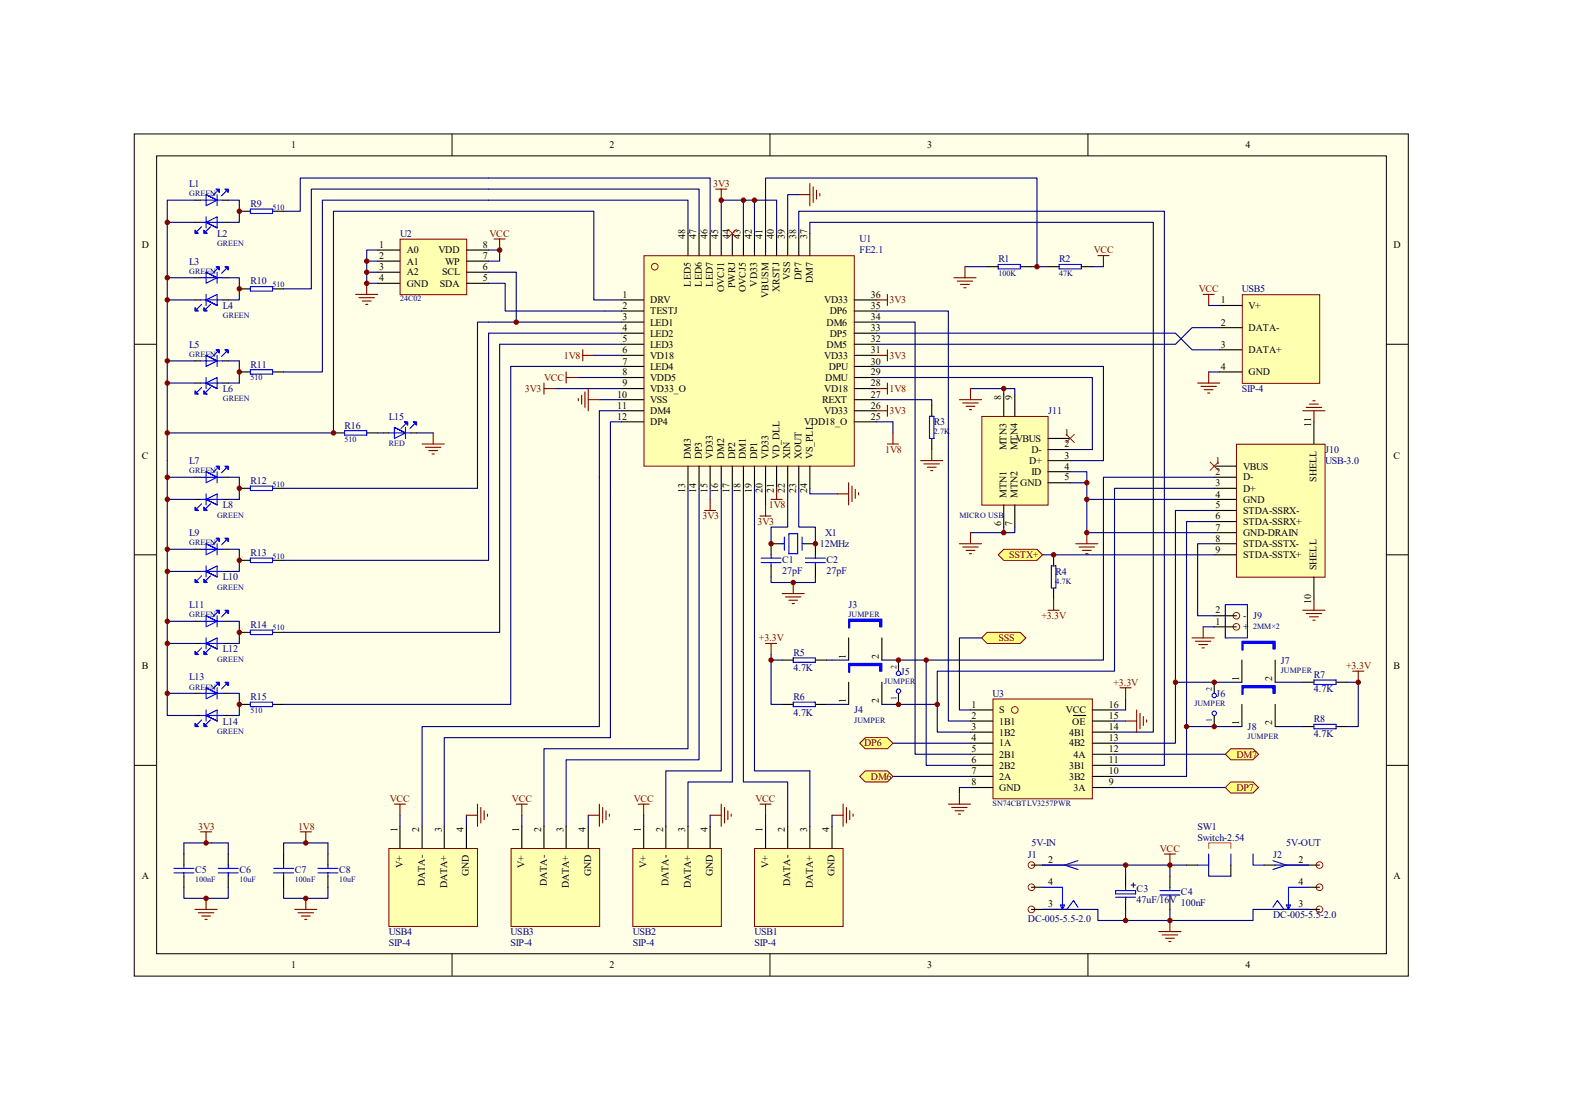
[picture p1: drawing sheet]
<svg xmlns="http://www.w3.org/2000/svg" width="297mm" height="210mm" viewBox="0 0 297 210" stroke-linecap="round" stroke-linejoin="round" font-family="sans-serif">
<path d="M25.4 25.3h241v159.3h-241z" fill="#ffffe8"/>
<g fill="none" stroke="#000" stroke-width=".19">
<path d="M25.4 25.3h241v159.3h-241zM29.6 29.5h232.7v150.9h-232.7zM85.5 25.3v4.2M145.7 25.3v4.2M205.8 25.3v4.2M25.4 65.1h4.2M262.2 65.1h4.2M25.4 104.9h4.2M262.2 104.9h4.2M25.4 144.7h4.2M262.2 144.7h4.2M85.5 180.4v4.1"/>
<path d="M145.7 180.4v4.1M205.8 180.4v4.1"/>
</g>
<path d="M121.9 48.4h39.7v39.8h-39.7z" fill="#ffffb0"/>
<path d="M121.8 48.4h39.8v39.8h-39.8z" fill="none" stroke="#800000" stroke-width=".19"/>
<g fill="none" stroke="#000" stroke-width=".21">
<path d="M117.6 56.7h4.2M117.6 58.8h4.2M130.2 44.1v4.2M132.3 44.1v4.2M134.4 44.1v4.2M136.5 44.1v4.2M138.6 44.1v4.2M140.6 44.1v4.2M142.7 44.1v4.2M144.8 44.1v4.2M146.9 44.1v4.2M149 44.1v4.2"/>
<path d="M151.1 44.1v4.2M153.2 44.1v4.2M161.6 56.7h4.2M161.6 58.8h4.2M117.6 60.9h4.2M117.6 63h4.2M117.6 65.1h4.2M117.6 67.2h4.2M117.6 69.3h4.2M117.6 71.4h4.2M117.6 73.5h4.2M117.6 75.6h4.2"/>
<path d="M117.6 77.7h4.2M117.6 79.8h4.2M161.6 60.9h4.2M161.6 63h4.2M161.6 65.1h4.2M161.6 67.2h4.2M161.6 69.3h4.2M161.6 71.4h4.2M161.6 73.5h4.2M161.6 75.6h4.2M161.6 77.7h4.2M161.6 79.8h4.2"/>
<path d="M130.2 88.2v4.1M132.3 88.2v4.1M134.4 88.2v4.1M136.5 88.2v4.1M138.6 88.2v4.1M140.6 88.2v4.1M142.7 88.2v4.1M144.8 88.2v4.1M146.9 88.2v4.1M149 88.2v4.1M151.1 88.2v4.1M153.2 88.2v4.1"/>
</g>
<circle cx="123.9" cy="50.4" r=".63" fill="none" stroke="#f00" stroke-width=".19"/>
<path d="M235.1 55.8h14.6v16.7h-14.6z" fill="#ffffb0"/>
<path d="M235 55.7h14.7v16.8h-14.7z" fill="none" stroke="#800000" stroke-width=".19"/>
<path d="M230.8 57.8h4.2M230.8 62h4.2M230.8 66.1h4.2M230.8 70.3h4.2" fill="none" stroke="#000" stroke-width=".21"/>
<path d="M73.7 160.5h16.6v14.7h-16.6z" fill="#ffffb0"/>
<path d="M73.6 160.5h16.7v14.7h-16.7z" fill="none" stroke="#800000" stroke-width=".19"/>
<path d="M75.7 156.3v4.1M79.9 156.3v4.1M84.1 156.3v4.1M88.2 156.3v4.1" fill="none" stroke="#000" stroke-width=".21"/>
<path d="M96.8 160.5h16.7v14.7h-16.7z" fill="#ffffb0"/>
<path d="M96.7 160.5h16.8v14.7h-16.8z" fill="none" stroke="#800000" stroke-width=".19"/>
<path d="M98.7 156.3v4.1M102.9 156.3v4.1M107.1 156.3v4.1M111.3 156.3v4.1" fill="none" stroke="#000" stroke-width=".21"/>
<path d="M119.8 160.5h16.7v14.7h-16.7z" fill="#ffffb0"/>
<path d="M119.7 160.5h16.8v14.7h-16.8z" fill="none" stroke="#800000" stroke-width=".19"/>
<path d="M121.8 156.3v4.1M126 156.3v4.1M130.2 156.3v4.1M134.4 156.3v4.1" fill="none" stroke="#000" stroke-width=".21"/>
<path d="M234 84.1h16.7v25h-16.7z" fill="#ffffb0"/>
<path d="M233.9 84h16.8v25.1h-16.8z" fill="none" stroke="#800000" stroke-width=".19"/>
<path d="M248.6 79.8v4.2M229.7 98.6h4.2M229.7 96.5h4.2M229.7 94.4h4.2M229.7 92.3h4.2M229.7 90.2h4.2M229.7 88.2h4.2M229.7 104.9h4.2M229.7 102.8h4.2M229.7 100.7h4.2M248.6 109.1v4.2" fill="none" stroke="#000" stroke-width=".21"/>
<path d="M142.8 160.5h16.7v14.7h-16.7z" fill="#ffffb0"/>
<path d="M142.7 160.5h16.8v14.7h-16.8z" fill="none" stroke="#800000" stroke-width=".19"/>
<g fill="none" stroke="#000" stroke-width=".21">
<path d="M148 133.2h2.1M148 124.8h2.1M154.3 133.2h2.1M154.3 124.8h2.1M246.5 129h2.1M246.5 137.4h2.1M252.8 129h2.1M252.8 137.4h2.1M144.8 156.3v4.1M149 156.3v4.1M153.2 156.3v4.1M157.4 156.3v4.1"/>
<path d="M195.1 163.6h2.1M195.1 167.8h2.1M195.1 172h2.1"/>
</g>
<path d="M165.8 63h56.6l3.1 3.1h5.3M230.8 62h-5.3l-3.1 3.1h-56.6M138.6 92.3v55.6M142.7 92.3v53.5h10.5M229.7 94.4h-24.1v6.3h24.1" fill="none" stroke="#000080" stroke-width=".21"/>
<path d="M150.1 132.8h4.2v.8h-4.2zM150.1 124.4h4.2v.8h-4.2zM248.6 128.6h4.2v.8h-4.2zM248.6 137h4.2v.8h-4.2zM197.2 167.8h3.8v4.2l-.4-.9h.8l-.4 .9M197.2 163.6h4.2M201.4 163.6l2.5 .8M203.9 171.6l-.8-1.3-1.2 1.7h-4.7M203.9 162.8l-2.5 .8" fill="none" stroke="#00f" stroke-width=".21"/>
<g fill="none" stroke="#f00" stroke-width=".19">
<circle cx="195.1" cy="163.6" r=".63"/>
<circle cx="195.1" cy="172" r=".63"/>
<circle cx="195.1" cy="167.8" r=".63"/>
</g>
<g fill="#ffffe8" stroke="#f00" stroke-width=".19">
<circle cx="249.6" cy="163.6" r=".63"/>
<circle cx="249.6" cy="167.8" r=".63"/>
<circle cx="249.6" cy="172" r=".63"/>
</g>
<g fill="none" stroke="#000" stroke-width=".21">
<path d="M145.9 107v2.1M148 102.8h-2.1v2.1M152.2 102.8h2.1v2.1M154.3 107v2.1M213 165.7v2.1M213 169.9v2.1M221.3 165.7v2.1M221.3 169.9v2.1M224.5 163.6h2.1M232.9 163.6v2.1M239.2 163.6h2.1M247.5 163.6h2.1"/>
<path d="M247.5 167.8h2.1M247.5 172h2.1"/>
</g>
<g fill="none" stroke="#00f" stroke-width=".21">
<path d="M144 105.5h3.8M144 106.4h3.8M145.9 104.9v.6M145.9 106.4v.6M148 102.8h.4M148.4 101.6v2.5M149.2 100.9h1.7v3.8h-1.7zM151.8 101.6v2.5M151.8 102.8h.4M152.4 105.5h3.8M152.4 106.4h3.8M154.3 104.9v.6"/>
<path d="M154.3 106.4v.6M211.1 168.4h3.7v.6h-3.7zM211.1 169.7h3.7M213 167.8v.6M213 169.7v.6M214 167.4h.8M214.4 166.9v.9M219.5 169.2h3.7M219.5 168.4h3.7M221.3 167.8v.6M221.3 169.2v.7M228.7 161.5v2.1h-2.1"/>
<path d="M232.9 161.5v2.1M237.1 161.5v2.1h2.1M240.8 171.6l.9-1.3 1.2 1.7h4.6M240.8 162.8l2.6 .8M243.4 163.6h4.1M243.4 163.6l-2.6 .8M247.5 167.8h-3.7v4.2l.4-.9h-.8l.4 .9"/>
</g>
<path d="M228.7 160.4v-1h4.2v1" fill="none" stroke="#fd8300" stroke-width=".21"/>
<g fill="none" stroke="#000080" stroke-width=".21">
<path d="M151.1 36.8h-2.1v7.3M142.7 42v2.1M228.7 57.8h2.1M105 73.5h12.6M109.2 71.4h8.4M113.4 75.6h4.2M165.8 79.8h3.1v2.1M228.7 70.3h2.1M134.4 92.3v2.1M149 92.3v7.4h-3.1v3.1M151.1 92.3v7.4h3.2v3.1M153.2 92.3v1.1h5.3"/>
<path d="M145.9 109.1v1.1h8.4v-1.1M75.7 154.2v2.1M88.2 154.2v2.1M98.7 154.2v2.1M111.3 154.2v2.1M121.8 154.2v2.1M134.4 154.2v2.1M144.8 154.2v2.1M157.4 154.2v2.1M197.2 172h10.5M197.2 163.6h27.3"/>
</g>
<g fill="none" stroke="#800000" stroke-width=".21">
<path d="M135.4 35.8h2.1M136.5 35.8v2.1M151.1 36.8h2.1M153.2 34.7v4.2M153.8 35.3v3M154.5 36v1.6M155.1 36.6v.4M165.8 56.7h2.1M167.9 55.7v2.1M207.7 48.3h2.1M208.8 48.3v2.1M227.6 55.7h2.1"/>
<path d="M228.7 55.7v2.1M102.9 72.4v2.1M102.9 73.5h2.1M109.4 75.4v.4M110 74.7v1.7M110.3 66.1v2.1M110.3 67.2h2M110.7 74.1v2.9M111.3 73.5v4.2M111.3 75.6h2.1M165.8 67.2h2.1M165.8 73.5h2.1"/>
<path d="M165.8 77.7h2.1M167.9 66.1v2.1M167.9 72.4v2.1M167.9 76.6v2.1M226.6 72.4h4.2M227.2 73.1h2.9M227.8 73.7h1.7M228.5 74.3h.4M228.7 70.3v2.1M246.5 77.7h4.2M247.1 77h3M247.8 76.4h1.6"/>
<path d="M248.4 75.8h.4M248.6 77.7v2.1M133.3 96.5h2.1M134.4 94.4v2.1M143.8 97.6h2.1M144.8 95.5v2.1M158.5 93.4h2.1M160.6 91.3v4.2M161.2 91.9v3M161.8 92.5v1.7M162.4 93.2v.4M167.9 84h2.1"/>
<path d="M168.9 81.9v2.1M148 112.3h4.2M148.6 112.9h2.9M149.2 113.5h1.7M149.9 114.1h.4M150.1 110.2v2.1M203.5 102.8h4.2M204.2 103.4h2.9M204.8 104.1h1.7M205.4 104.7h.4M205.6 100.7v2.1M246.5 115.4h4.2"/>
<path d="M247.1 116h3M247.8 116.6h1.6M248.4 117.3h.4M248.6 113.3v2.1M74.6 152.1h2.1M75.7 152.1v2.1M88.2 154.2h2.1M90.3 152.1v4.2M91 152.7v2.9M91.6 153.3v1.7M92.2 153.9v.5M97.7 152.1h2.1"/>
<path d="M98.7 152.1v2.1M111.3 154.2h2.1M113.4 152.1v4.2M114 152.7v2.9M114.7 153.3v1.7M115.3 153.9v.5M120.7 152.1h2.1M121.8 152.1v2.1M134.4 154.2h2.1M136.5 152.1v4.2M137.1 152.7v2.9M137.7 153.3v1.7"/>
<path d="M138.3 153.9v.5M143.8 152.1h2.1M144.8 152.1v2.1M157.4 154.2h2.1M159.5 152.1v4.2M160.1 152.7v2.9M160.8 153.3v1.7M161.4 153.9v.5M219.2 176.2h4.2M219.9 176.8h2.9M220.3 161.5h2.1M220.5 177.4h1.7"/>
<path d="M221.1 178h.5M221.3 161.5v2.1M221.3 174.1v2.1"/>
</g>
<path d="M188 132.3h18.7v18.8h-18.7z" fill="#ffffb0"/>
<path d="M187.9 132.2h18.8v18.9h-18.8z" fill="none" stroke="#800000" stroke-width=".19"/>
<g fill="none" stroke="#000" stroke-width=".21">
<path d="M183.6 134.3h4.2M183.6 136.3h4.2M183.6 138.4h4.2M203.1 135.3h2.3M206.7 134.3h4.2M206.7 136.3h4.2M206.7 138.4h4.2M183.6 140.5h4.2M183.6 142.6h4.2M183.6 144.7h4.2M183.6 146.8h4.2M183.6 148.9h4.2"/>
<path d="M206.7 140.5h4.2M206.7 142.6h4.2M206.7 144.7h4.2M206.7 146.8h4.2M206.7 148.9h4.2"/>
</g>
<circle cx="192" cy="134.3" r=".63" fill="none" stroke="#f00" stroke-width=".19"/>
<path d="M165.8 58.8h13.6v77.5h4.2M165.8 60.9h7.3v81.7h10.5M229.7 98.6h-5.2v48.2h-13.6M229.7 96.5h-7.3v44h-11.5M229.7 92.3h-18.8v34.6h-33.6v11.5h6.3M229.7 90.2h-20.9v34.6h-33.6v19.9h8.4M168.9 140.5h14.7" fill="none" stroke="#000080" stroke-width=".21"/>
<path d="M162.7 140.5l1-1h4.2l1 1-1 1.1h-4.2z" fill-rule="evenodd" fill="#ffff80" stroke="#800000" stroke-width=".19"/>
<path d="M168.9 146.8h14.7" fill="none" stroke="#000080" stroke-width=".21"/>
<path d="M162.7 146.8l1-1h4.2l1 1-1 1.1h-4.2z" fill-rule="evenodd" fill="#ffff80" stroke="#800000" stroke-width=".19"/>
<path d="M179.4 152.1h4.2M180.1 152.7h2.9M180.7 153.3h1.7M181.3 153.9h.4M181.5 150v2.1" fill="none" stroke="#800000" stroke-width=".21"/>
<path d="M183.6 148.9h-2.1v1.1M210.9 148.9h20.9M210.9 142.6h20.9" fill="none" stroke="#000080" stroke-width=".21"/>
<g fill="#ffff80" stroke="#800000" stroke-width=".19">
<path d="M232.9 141.6h4.2l1 1-1 1.1h-4.2l-1.1-1.1z" fill-rule="evenodd"/>
<path d="M232.9 147.9h4.2l1 1-1 1.1h-4.2l-1.1-1.1z" fill-rule="evenodd"/>
</g>
<path d="M151.1 44.1v-4.1h69.2v104.7h-9.4M153.2 44.1v-2.1h65v96.4h-7.3M210.9 136.3h2.1M213 132.2v2.1h-2.1M222.4 129h12.6" fill="none" stroke="#000080" stroke-width=".21"/>
<path d="M144.8 121.7h2.1M145.9 121.7v2.1M211.9 130.1h2.1M213 130.1v2.1M213 136.3h2.1M215.1 134.3v4.1M215.7 134.9v2.9M216.3 135.5v1.7M216.9 136.1v.5M255.9 126.9h2.1M257 126.9v2.1" fill="none" stroke="#800000" stroke-width=".21"/>
<path d="M231.8 114.3h4.2v6.3h-4.2z" fill="none" stroke="#00f" stroke-width=".21"/>
<g fill="#ffffe8" stroke="#f00" stroke-width=".19">
<circle cx="233.9" cy="118.5" r=".63"/>
<circle cx="233.9" cy="116.4" r=".63"/>
</g>
<g fill="none" stroke="#000" stroke-width=".21">
<path d="M36.9 37.9h1M42.1 37.9h1.1M36.9 42h1M36.9 52.5h1M36.9 56.7h1M42.1 42h1.1M42.1 52.5h1.1M42.1 56.7h1.1M36.9 68.2h1M36.9 72.4h1M42.1 68.2h1.1M42.1 72.4h1.1"/>
<path d="M36.9 103.9h1M36.9 108.1h1M36.9 117.5h1M42.1 103.9h1.1M42.1 108.1h1.1M42.1 117.5h1.1M199.3 104.9v2.1M199.3 111.2v2.1M229.7 118.5h4.2M229.7 116.4h4.2M36.9 121.7h1M36.9 131.1h1"/>
<path d="M36.9 135.3h1M42.1 121.7h1.1M42.1 131.1h1.1M42.1 135.3h1.1M34.8 161.5v2.1M34.8 165.7v2.1M53.7 161.5v2.1M53.7 165.7v2.1"/>
</g>
<g fill="none" stroke="#000080" stroke-width=".21">
<path d="M36.9 37.9h-5.3v49.2M92.4 35.8h39.9v8.3M31.6 42h5.3M31.6 52.5h5.3M31.6 56.7h5.3M117.6 56.7h-5.3v-16.7h-49.2v41.9M31.6 68.2h5.3M31.6 72.4h5.3M92.4 63h25.2M31.6 103.9h5.3M31.6 108.1h5.3M31.6 117.5h5.3"/>
<path d="M43.2 103.9h2.1v4.2h-2.1M43.2 117.5h2.1v4.2h-2.1M227.6 118.5h2.1M229.7 102.8h-3.1v13.6h3.1M31.6 121.7h5.3M33.7 131.1h3.2M43.2 131.1h2.1v4.2h-2.1M62 159.4h-8.3v2.1M34.8 161.5v-2.1h8.4v2.1"/>
</g>
<g fill="none" stroke="#800000" stroke-width=".21">
<path d="M227.6 118.5v2.1M225.5 120.6h4.2M226.2 121.3h2.9M226.8 121.9h1.7M227.4 122.5h.4M37.9 157.3h2.1M39 157.3v2.1M56.8 157.3h2.1M57.9 157.3v2.1M36.9 172h4.2M37.5 172.6h3M38.1 173.2h1.7"/>
<path d="M38.8 173.9h.4M39 169.9v2.1M55.8 172h4.1M56.4 172.6h2.9M57 173.2h1.7M57.6 173.9h.5M57.9 169.9v2.1"/>
</g>
<g fill="none" stroke="#00f" stroke-width=".21">
<path d="M37.9 37.9h4.2M39 36.8l2.1 1.1-2.1 1v-2.1l2.1 1.1M41.1 36.2l-.9 .8M41.1 36.8v2.1M42.8 36.2l-.9 .8M37.9 42h4.2M37.9 52.5h4.2M37.9 56.7h4.2M38.1 42.9l-.8 .8M38.1 57.6l-.8 .8M39 42l2.1 1.1v-2.1l-2.1 1 2.1 1.1M39 51.5l2.1 1-2.1 1.1v-2.1l2.1 1"/>
<path d="M39 56.7l2.1 1.1v-2.1l-2.1 1 2.1 1.1M39 41v2.1M39 55.7v2.1M39.8 42.9l-.8 .8M39.8 57.6l-.8 .8M41.1 51.5v2.1M41.1 50.9l-.9 .8M42.8 50.9l-.9 .8M37.9 68.2h4.2M37.9 72.4h4.2M38.1 73.3l-.8 .8M39 67.2l2.1 1-2.1 1.1v-2.1l2.1 1"/>
<path d="M39 72.4l2.1 1.1v-2.1l-2.1 1 2.1 1.1M39 71.4v2.1M39.8 73.3l-.8 .8M41.1 67.2v2.1M41.1 66.6l-.9 .8M42.8 66.6l-.9 .8M37.9 103.9h4.2M37.9 108.1h4.2M37.9 117.5h4.2M38.1 108.9l-.8 .8M39 102.8l2.1 1.1-2.1 1v-2.1l2.1 1.1M39 108.1l2.1 1v-2.1l-2.1 1.1 2.1 1"/>
<path d="M39 116.4l2.1 1.1-2.1 1v-2.1l2.1 1.1M39 107v2.1M39.8 108.9l-.8 .8M41.1 102.8v2.1M41.1 116.4v2.1M41.1 102.2l-.9 .8M41.1 115.8l-.9 .8M42.8 102.2l-.9 .8M42.8 115.8l-.9 .8M198.9 107h.9v4.2h-.9zM37.9 121.7h4.2M37.9 131.1h4.2"/>
<path d="M37.9 135.3h4.2M38.1 122.5l-.8 .9M38.1 136.1l-.8 .9M39 121.7l2.1 1v-2.1l-2.1 1.1 2.1 1M39 130.1l2.1 1-2.1 1.1v-2.1l2.1 1M39 135.3l2.1 1v-2l-2.1 1 2.1 1M39 120.6v2.1M39 134.3v2M39.8 122.5l-.8 .9M39.8 136.1l-.8 .9M41.1 130.1v2.1M41.1 129.4l-.9 .9"/>
<path d="M42.8 129.4l-.9 .9M32.9 165.1h3.8M32.9 164.2h3.8M34.8 163.6v.6M34.8 165.1v.6M51.8 165.1h3.7M51.8 164.2h3.7M53.7 163.6v.6M53.7 165.1v.6"/>
</g>
<g fill="#00f" stroke="#00f" stroke-width=".21">
<path d="M42.6 35.8h.6v.6z"/>
<path d="M40.9 35.8h.6v.6z"/>
<path d="M36.9 43.5l.6 .6h-.6z"/>
<path d="M38.6 43.5l.6 .6h-.6z"/>
<path d="M42.6 50.4h.6v.7z"/>
<path d="M40.9 50.4h.6v.7z"/>
<path d="M36.9 58.2l.6 .6h-.6z"/>
<path d="M38.6 58.2l.6 .6h-.6z"/>
<path d="M42.6 66.1h.6v.7z"/>
<path d="M40.9 66.1h.6v.7z"/>
<path d="M36.9 73.9l.6 .6h-.6z"/>
<path d="M38.6 73.9l.6 .6h-.6z"/>
<path d="M42.6 101.8h.6v.6z"/>
<path d="M40.9 101.8h.6v.6z"/>
<path d="M36.9 109.5l.6 .7h-.6z"/>
<path d="M38.6 109.5l.6 .7h-.6z"/>
<path d="M42.6 115.4h.6v.6z"/>
<path d="M40.9 115.4h.6v.6z"/>
<path d="M36.9 123.1l.6 .7h-.6z"/>
<path d="M38.6 123.1l.6 .7h-.6z"/>
<path d="M42.6 129h.6v.6z"/>
<path d="M40.9 129h.6v.6z"/>
<path d="M36.9 136.8l.6 .6h-.6z"/>
<path d="M38.6 136.8l.6 .6h-.6z"/>
</g>
<path d="M75.8 45.3h12.5v10.4h-12.5z" fill="#ffffb0"/>
<path d="M75.7 45.2h12.6v10.5h-12.6z" fill="none" stroke="#800000" stroke-width=".19"/>
<g fill="none" stroke="#000" stroke-width=".21">
<path d="M45.3 40h2.1M51.6 40h2.1M45.3 54.6h2.1M51.6 54.6h2.1M71.5 47.3h4.2M71.5 49.4h4.2M71.5 51.5h4.2M71.5 53.6h4.2M88.2 47.3h4.2M88.2 49.4h4.2M88.2 51.5h4.2M88.2 53.6h4.2"/>
<path d="M186.8 50.4h2.1M193 50.4h2.1M198.3 50.4h2.1M204.6 50.4h2.1M45.3 70.3h2.1M51.6 70.3h2.1M36.9 90.2h1M36.9 94.4h1M42.1 90.2h1.1M42.1 94.4h1.1M45.3 92.3h2.1M51.6 92.3h2.1"/>
<path d="M63.1 81.9h2.1M69.4 81.9h2.1M72.5 81.9h1.1M77.8 81.9h1M45.3 106h2.1M45.3 119.6h2.1M51.6 106h2.1M51.6 119.6h2.1M45.3 133.2h2.1M51.6 133.2h2.1M170 124.8v2.1M170 131.1v2.1"/>
<path d="M43.2 161.5v2.1M43.2 165.7v2.1M62 161.5v2.1M62 165.7v2.1"/>
</g>
<g fill="none" stroke="#000080" stroke-width=".21">
<path d="M43.2 37.9h2.1v4.1h-2.1M53.7 40h3.1v-6.3h77.6v10.4M92.4 35.8h-33.5v18.8h-5.2M140.6 37.9v6.2M142.7 37.9v4.1M43.2 52.5h2.1v4.2h-2.1M69.4 51.5h2.1M69.4 49.4h2.1M71.5 47.3h-2.1v6.3h2.1M92.4 53.6h3.2v5.2h22M92.4 51.5h5.3v9.4M92.4 47.3h2.1v2.1h-2.1"/>
<path d="M130.2 44.1v-6.2h-69.2v32.4h-7.3M136.5 44.1v-6.2h10.4v6.2M144.8 44.1v-10.4h51.4v16.7M182.6 50.4h4.2M195.1 50.4h3.2M206.7 50.4h2.1M43.2 68.2h2.1v4.2h-2.1M92.4 63v43h-38.7M112.3 67.2h5.3M117.6 79.8h-2.1v59.7h-31.4v16.8M117.6 77.7h-4.2v59.7h-33.5v18.9M117.6 69.3h-21v63.9h-42.9"/>
<path d="M117.6 65.1h-23.1v54.5h-40.8M117.6 60.9h-27.3v31.4h-36.6M31.6 87.1v48.2h5.3M31.6 90.2h5.3M31.6 94.4h5.3M31.6 81.9h31.5M43.2 90.2h2.1v4.2h-2.1M71.5 81.9h1M78.8 81.9h3.2M130.2 92.3v49.3h-27.3v14.7M132.3 92.3v51.4h-25.2v12.6M136.5 92.3v53.5h-10.5v10.5"/>
<path d="M140.6 92.3v55.6h8.4v8.4M144.8 92.3v3.2M31.6 131.1h2.1M145.9 123.8v9.4h2.1M145.9 124.8h2.1M156.4 124.8h1M156.4 133.2h1M170 124.8h5.2M170 133.2h7.3M62 159.4v2.1M138.6 147.9h-8.4v8.4M153.2 145.8v10.5"/>
<path d="M34.8 167.8v2.1h8.4v-2.1M53.7 167.8v2.1h8.3v-2.1M207.7 172v2.1h29.4v-2.1h10.4M213 163.6v2.1M213 172v2.1M221.3 163.6v2.1M221.3 172v2.1M228.7 163.6v2.1h4.2M241.3 163.6h6.2"/>
</g>
<g fill="none" stroke="#800000" stroke-width=".21">
<path d="M67.3 55.7h4.2M67.9 56.3h2.9M68.5 56.9h1.7M69.2 57.6h.4M69.4 53.6v2.1M93.5 45.2h2.1M94.5 45.2v2.1M180.5 52.5h4.2M181.1 53.2h2.9M181.7 53.8h1.7M182.4 54.4h.4M182.6 50.4v2.1"/>
<path d="M107.1 70.3v2.1M107.1 71.4h2.1M79.9 84h4.2M80.5 84.6h2.9M81.1 85.2h1.7M81.7 85.8h.5M82 81.9v2.1M145.9 94.4h2.1M146.9 92.3v2.1"/>
</g>
<g fill="none" stroke="#00f" stroke-width=".21">
<path d="M47.4 39.5h4.2v.9h-4.2zM47.4 54.2h4.2v.8h-4.2zM188.9 50h4.1v.9h-4.1zM200.4 50h4.2v.9h-4.2zM47.4 69.9h4.2v.9h-4.2zM37.9 90.2h4.2M37.9 94.4h4.2M38.1 95.3l-.8 .8M39 89.2l2.1 1-2.1 1.1v-2.1l2.1 1M39 94.4l2.1 1.1v-2.1l-2.1 1 2.1 1.1M39 93.4v2.1M39.8 95.3l-.8 .8"/>
<path d="M41.1 88.6l-.9 .8M41.1 89.2v2.1M42.8 88.6l-.9 .8M47.4 91.9h4.2v.9h-4.2zM65.2 81.4h4.2v.9h-4.2zM73.6 81.9h4.2M74.6 80.8l2.1 1.1-2.1 1v-2.1l2.1 1.1M76.7 80.2l-.8 .8M76.7 80.8v2.1M78.4 80.2l-.8 .8M47.4 105.5h4.2v.9h-4.2zM47.4 119.2h4.2v.8h-4.2z"/>
<path d="M47.4 132.8h4.2v.8h-4.2zM41.3 165.1h3.8M41.3 164.2h3.8M43.2 163.6v.6M43.2 165.1v.6M60.2 165.1h3.7M60.2 164.2h3.7M62 163.6v.6M62 165.1v.6"/>
</g>
<g fill="#00f" stroke="#00f" stroke-width=".21">
<path d="M78.2 79.8h.6v.6z"/>
<path d="M76.5 79.8h.6v.6z"/>
<path d="M42.6 88.2h.6v.6z"/>
<path d="M40.9 88.2h.6v.6z"/>
<path d="M36.9 95.9l.6 .6h-.6z"/>
<path d="M38.6 95.9l.6 .6h-.6z"/>
</g>
<path d="M137.7 43.3l1.7 1.7M139.4 43.3l-1.7 1.7" fill="none" stroke="#f00" stroke-width=".19"/>
<g fill="#fff" stroke="#00f" stroke-width=".19">
<circle cx="170" cy="130.7" r=".42"/>
<circle cx="170" cy="127.3" r=".42"/>
</g>
<path d="M229.7 129v2.1M229.7 135.3v2.1" fill="none" stroke="#000" stroke-width=".21"/>
<g fill="#fff" stroke="#00f" stroke-width=".19">
<circle cx="229.7" cy="134.9" r=".42"/>
<circle cx="229.7" cy="131.5" r=".42"/>
</g>
<path d="M224.5 137.4h10.5M241.3 137.4h5.2M241.3 129h5.2M254.9 129h2.1v8.4h-2.1" fill="none" stroke="#000080" stroke-width=".21"/>
<path d="M185.8 78.8h12.5v16.7h-12.5z" fill="#ffffb0"/>
<path d="M185.8 78.8h12.5v16.7h-12.5z" fill="none" stroke="#800000" stroke-width=".19"/>
<path d="M176.3 76.6v2.1M189.9 74.5v4.2M192 74.5v4.2M176.3 82.9v2.1M189.9 95.5v4.2M192 95.5v4.2M198.3 91.3h4.2M198.3 89.2h4.2M198.3 87.1h4.2M198.3 85h4.2M198.3 82.9h4.2" fill="none" stroke="#000" stroke-width=".21"/>
<path d="M165.8 69.3h43v17.8h-6.3M165.8 71.4h40.9v13.6h-4.2M165.8 75.6h10.5v1M183.6 73.5h8.4v1M189.9 73.5v1M189.9 99.7v1M192 99.7v1h-8.4M202.5 89.2h3.1v5.2M202.5 91.3h3.1M185.7 120.6h-4.2v13.7h2.1" fill="none" stroke="#000080" stroke-width=".21"/>
<g fill="none" stroke="#800000" stroke-width=".21">
<path d="M181.5 75.6h4.2M182.1 76.2h3M182.8 76.8h1.7M183.4 77.5h.4M183.6 73.5v2.1M174.2 87.1h4.2M174.8 87.7h2.9M175.4 88.4h1.7M176.1 89h.4M176.3 85v2.1M181.5 102.8h4.2M182.1 103.4h3"/>
<path d="M182.8 104.1h1.7M183.4 104.7h.4M183.6 100.7v2.1"/>
</g>
<path d="M175.9 78.7h.8v4.2h-.8z" fill="none" stroke="#00f" stroke-width=".21"/>
<path d="M185.7 120.6l1.1-1h6.2l1.1 1-1.1 1.1h-6.2z" fill-rule="evenodd" fill="#ffff80" stroke="#800000" stroke-width=".19"/>
<path d="M197.2 104.9h32.5" fill="none" stroke="#000080" stroke-width=".21"/>
<path d="M189.9 103.9h6.3l1 1-1 1.1h-6.3l-1-1.1z" fill-rule="evenodd" fill="#ffff80" stroke="#800000" stroke-width=".19"/>
<path d="M160.6 120.6v4.2M160.6 129v4.2M166.8 120.6v4.2M166.8 129v4.2M235 124.8v4.2M235 133.2v4.2M241.3 124.8v4.2M241.3 133.2v4.2" fill="none" stroke="#000" stroke-width=".21"/>
<g fill="#00f" stroke="#00f" stroke-width=".21">
<path d="M160.6 117.1h6.2v1.4h-.4v-1h-5.6v1.2h-.2z" fill-rule="evenodd"/>
<path d="M160.6 125.5h6.2v1.4h-.4v-1h-5.6v1.2h-.2z" fill-rule="evenodd"/>
<path d="M235 121.3h6.3v1.4h-.5v-1h-5.6v1.2h-.2z" fill-rule="evenodd"/>
<path d="M235 129.6h6.3v1.5h-.5v-1h-5.6v1.2h-.2z" fill-rule="evenodd"/>
</g>
<path d="M157.4 124.8h3.2M157.4 133.2h3.2M166.8 124.8h3.2M166.8 133.2h3.2" fill="none" stroke="#000080" stroke-width=".21"/>
<path d="M201.6 82.1l1.7 1.6M203.3 82.1l-1.7 1.6M228.9 87.3l1.7 1.7M230.6 87.3l-1.7 1.7" fill="none" stroke="#f00" stroke-width=".19"/>
<path d="M198.3 115.4h2.1M199.3 113.3v2.1" fill="none" stroke="#800000" stroke-width=".21"/>
<g fill="#800000" stroke="#800000" stroke-width=".19">
<circle cx="205.6" cy="100.7" r=".42"/>
<circle cx="205.6" cy="94.4" r=".42"/>
<circle cx="221.3" cy="174.1" r=".42"/>
<circle cx="221.3" cy="163.6" r=".42"/>
<circle cx="145.9" cy="102.8" r=".42"/>
<circle cx="154.3" cy="102.8" r=".42"/>
<circle cx="150.1" cy="110.2" r=".42"/>
<circle cx="136.5" cy="37.9" r=".42"/>
<circle cx="175.2" cy="124.8" r=".42"/>
<circle cx="222.4" cy="129" r=".42"/>
<circle cx="257" cy="129" r=".42"/>
<circle cx="57.9" cy="159.4" r=".42"/>
<circle cx="39" cy="159.4" r=".42"/>
<circle cx="199.3" cy="104.9" r=".42"/>
<circle cx="39" cy="169.9" r=".42"/>
<circle cx="57.9" cy="169.9" r=".42"/>
<circle cx="63.1" cy="81.9" r=".42"/>
<circle cx="31.7" cy="103.9" r=".42"/>
<circle cx="31.7" cy="108.1" r=".42"/>
<circle cx="31.7" cy="117.5" r=".42"/>
<circle cx="31.7" cy="121.7" r=".42"/>
<circle cx="31.7" cy="42" r=".42"/>
<circle cx="31.7" cy="52.5" r=".42"/>
<circle cx="31.7" cy="56.7" r=".42"/>
<circle cx="31.7" cy="68.2" r=".42"/>
<circle cx="31.7" cy="72.4" r=".42"/>
<circle cx="97.7" cy="60.9" r=".42"/>
<circle cx="94.5" cy="47.3" r=".42"/>
<circle cx="69.4" cy="53.6" r=".42"/>
<circle cx="69.4" cy="51.5" r=".42"/>
<circle cx="69.4" cy="49.4" r=".42"/>
<circle cx="31.7" cy="90.2" r=".42"/>
<circle cx="31.7" cy="94.4" r=".42"/>
<circle cx="45.3" cy="40" r=".42"/>
<circle cx="45.3" cy="54.6" r=".42"/>
<circle cx="45.3" cy="70.3" r=".42"/>
<circle cx="45.3" cy="92.3" r=".42"/>
<circle cx="45.3" cy="106" r=".42"/>
<circle cx="45.3" cy="119.6" r=".42"/>
<circle cx="45.3" cy="133.2" r=".42"/>
<circle cx="142.7" cy="37.9" r=".42"/>
<circle cx="140.6" cy="37.9" r=".42"/>
<circle cx="196.2" cy="50.4" r=".42"/>
<circle cx="213" cy="163.6" r=".42"/>
<circle cx="213" cy="174.1" r=".42"/>
<circle cx="31.7" cy="131.1" r=".42"/>
<circle cx="31.7" cy="81.9" r=".42"/>
<circle cx="170" cy="124.8" r=".42"/>
<circle cx="177.3" cy="133.2" r=".42"/>
<circle cx="170" cy="133.2" r=".42"/>
<circle cx="145.9" cy="124.8" r=".42"/>
<circle cx="229.7" cy="137.4" r=".42"/>
<circle cx="229.7" cy="129" r=".42"/>
<circle cx="224.5" cy="137.4" r=".42"/>
<circle cx="205.6" cy="91.3" r=".42"/>
<circle cx="189.9" cy="73.5" r=".42"/>
<circle cx="189.9" cy="100.7" r=".42"/>
</g>
<g font-size="1.9">
<text x="55.1" y="28">1</text>
<text x="115.3" y="28">2</text>
<text x="175.4" y="28">3</text>
<text x="235.6" y="28">4</text>
<text x="26.8" y="46.9">D</text>
<text x="71.7" y="46.9">1</text>
<text x="77" y="47.9">A0</text>
<text x="83" y="47.9">VDD</text>
<text x="91.4" y="46.9">8</text>
<text x="129.6" y="45.2" transform="rotate(-90 129.6 45.2)">48</text>
<text x="131.7" y="45.2" transform="rotate(-90 131.7 45.2)">47</text>
<text x="133.9" y="45.2" transform="rotate(-90 133.9 45.2)">46</text>
<text x="135.9" y="45.2" transform="rotate(-90 135.9 45.2)">45</text>
<text x="138" y="45.2" transform="rotate(-90 138 45.2)">44</text>
<text x="140.1" y="45.2" transform="rotate(-90 140.1 45.2)">43</text>
<text x="142.2" y="45.2" transform="rotate(-90 142.2 45.2)">42</text>
<text x="144.3" y="45.2" transform="rotate(-90 144.3 45.2)">41</text>
<text x="146.4" y="45.2" transform="rotate(-90 146.4 45.2)">40</text>
<text x="148.5" y="45.2" transform="rotate(-90 148.5 45.2)">39</text>
<text x="150.6" y="45.2" transform="rotate(-90 150.6 45.2)">38</text>
<text x="152.7" y="45.2" transform="rotate(-90 152.7 45.2)">37</text>
<text x="263.7" y="46.9">D</text>
<text x="71.7" y="49">2</text>
<text x="71.7" y="51.1">3</text>
<text x="71.7" y="53.2">4</text>
<text x="77" y="50.1">A1</text>
<text x="77" y="52.1">A2</text>
<text x="83.7" y="52.1">SCL</text>
<text x="84.2" y="50.1">WP</text>
<text x="91.4" y="49">7</text>
<text x="91.4" y="51.1">6</text>
<text x="91.4" y="53.2">5</text>
<text x="149.5" y="52.9" transform="rotate(-90 149.5 52.9)">VSS</text>
<text x="151.6" y="52.9" transform="rotate(-90 151.6 52.9)">DP7</text>
<text x="153.8" y="53.6" transform="rotate(-90 153.8 53.6)">DM7</text>
<text x="77" y="54.2">GND</text>
<text x="83.2" y="54.2">SDA</text>
<text x="117.8" y="56.3">1</text>
<text x="117.8" y="58.4">2</text>
<text x="123" y="57.3">DRV</text>
<text x="123" y="59.5">TESTJ</text>
<text x="130.7" y="54.2" transform="rotate(-90 130.7 54.2)">LED5</text>
<text x="132.8" y="54.2" transform="rotate(-90 132.8 54.2)">LED6</text>
<text x="134.9" y="54.2" transform="rotate(-90 134.9 54.2)">LED7</text>
<text x="137" y="55.2" transform="rotate(-90 137 55.2)">OVCJ1</text>
<text x="139.1" y="54.5" transform="rotate(-90 139.1 54.5)">PWRJ</text>
<text x="141.1" y="55.2" transform="rotate(-90 141.1 55.2)">OVCJ5</text>
<text x="143.3" y="54.2" transform="rotate(-90 143.3 54.2)">VD33</text>
<text x="145.4" y="56.3" transform="rotate(-90 145.4 56.3)">VBUSM</text>
<text x="147.5" y="55.2" transform="rotate(-90 147.5 55.2)">XRSTJ</text>
<text x="156" y="57.3">VD33</text>
<text x="157" y="59.5">DP6</text>
<text x="164.8" y="56.3">36</text>
<text x="164.8" y="58.4">35</text>
<text x="231" y="57.3">1</text>
<text x="236.2" y="58.4">V+</text>
<text x="117.8" y="60.6">3</text>
<text x="117.8" y="62.6">4</text>
<text x="117.8" y="64.7">5</text>
<text x="123" y="61.6">LED1</text>
<text x="123" y="63.7">LED2</text>
<text x="123" y="65.7">LED3</text>
<text x="156.4" y="61.6">DM6</text>
<text x="156.4" y="65.7">DM5</text>
<text x="157" y="63.7">DP5</text>
<text x="164.8" y="60.6">34</text>
<text x="164.8" y="62.6">33</text>
<text x="164.8" y="64.7">32</text>
<text x="231" y="61.6">2</text>
<text x="231" y="65.7">3</text>
<text x="236.2" y="62.6">DATA-</text>
<text x="117.8" y="66.8">6</text>
<text x="117.8" y="68.9">7</text>
<text x="117.8" y="71">8</text>
<text x="123" y="67.8">VD18</text>
<text x="123" y="69.9">LED4</text>
<text x="156" y="67.8">VD33</text>
<text x="156.8" y="69.9">DPU</text>
<text x="164.8" y="66.8">31</text>
<text x="164.8" y="68.9">30</text>
<text x="164.8" y="71">29</text>
<text x="231" y="69.9">4</text>
<text x="236.2" y="66.8">DATA+</text>
<text x="236.2" y="71">GND</text>
<text x="116.8" y="75.2">10</text>
<text x="116.8" y="77.3">11</text>
<text x="117.8" y="73.1">9</text>
<text x="123" y="72.1">VDD5</text>
<text x="123" y="74.1">VD33_O</text>
<text x="123" y="76.2">VSS</text>
<text x="155.5" y="76.2">REXT</text>
<text x="156" y="74.1">VD18</text>
<text x="156.1" y="72.1">DMU</text>
<text x="164.8" y="73.1">28</text>
<text x="164.8" y="75.2">27</text>
<text x="164.8" y="77.3">26</text>
<text x="189.4" y="75.6" transform="rotate(-90 189.4 75.6)">8</text>
<text x="191.5" y="75.6" transform="rotate(-90 191.5 75.6)">9</text>
<text x="116.8" y="79.3">12</text>
<text x="123" y="78.3">DM4</text>
<text x="123" y="80.4">DP4</text>
<text x="152.1" y="80.4">VDD18_O</text>
<text x="156" y="78.3">VD33</text>
<text x="164.8" y="79.3">25</text>
<text x="192.2" y="83.6">VBUS</text>
<text x="201.4" y="82.5">1</text>
<text x="248.1" y="80.8" transform="rotate(-90 248.1 80.8)">11</text>
<text x="26.8" y="86.7">C</text>
<text x="130.7" y="86.9" transform="rotate(-90 130.7 86.9)">DM3</text>
<text x="132.8" y="86.9" transform="rotate(-90 132.8 86.9)">DP3</text>
<text x="134.9" y="86.9" transform="rotate(-90 134.9 86.9)">VD33</text>
<text x="137" y="86.9" transform="rotate(-90 137 86.9)">DM2</text>
<text x="139.1" y="86.9" transform="rotate(-90 139.1 86.9)">DP2</text>
<text x="141.1" y="86.9" transform="rotate(-90 141.1 86.9)">DM1</text>
<text x="143.3" y="86.9" transform="rotate(-90 143.3 86.9)">DP1</text>
<text x="145.4" y="86.9" transform="rotate(-90 145.4 86.9)">VD33</text>
<text x="147.5" y="86.9" transform="rotate(-90 147.5 86.9)">VD_DLL</text>
<text x="149.5" y="86.9" transform="rotate(-90 149.5 86.9)">XIN</text>
<text x="151.6" y="86.9" transform="rotate(-90 151.6 86.9)">XOUT</text>
<text x="153.8" y="86.9" transform="rotate(-90 153.8 86.9)">VS_PLL</text>
<text x="190.4" y="85.2" transform="rotate(-90 190.4 85.2)">MTN3</text>
<text x="192.5" y="85.2" transform="rotate(-90 192.5 85.2)">MTN4</text>
<text x="194.7" y="87.7">D+</text>
<text x="195.2" y="89.8">ID</text>
<text x="195.2" y="85.7">D-</text>
<text x="201.4" y="88.8">4</text>
<text x="201.4" y="86.7">3</text>
<text x="201.4" y="84.6">2</text>
<text x="230" y="89.8">2</text>
<text x="230" y="87.7">1</text>
<text x="235.2" y="88.8">VBUS</text>
<text x="263.7" y="86.7">C</text>
<text x="129.6" y="93.1" transform="rotate(-90 129.6 93.1)">13</text>
<text x="131.7" y="93.1" transform="rotate(-90 131.7 93.1)">14</text>
<text x="133.9" y="93.1" transform="rotate(-90 133.9 93.1)">15</text>
<text x="135.9" y="93.1" transform="rotate(-90 135.9 93.1)">16</text>
<text x="138" y="93.1" transform="rotate(-90 138 93.1)">17</text>
<text x="140.1" y="93.1" transform="rotate(-90 140.1 93.1)">18</text>
<text x="142.2" y="93.1" transform="rotate(-90 142.2 93.1)">19</text>
<text x="144.3" y="93.1" transform="rotate(-90 144.3 93.1)">20</text>
<text x="146.4" y="93.1" transform="rotate(-90 146.4 93.1)">21</text>
<text x="148.5" y="93.1" transform="rotate(-90 148.5 93.1)">22</text>
<text x="150.6" y="93.1" transform="rotate(-90 150.6 93.1)">23</text>
<text x="152.7" y="93.1" transform="rotate(-90 152.7 93.1)">24</text>
<text x="190.4" y="94.2" transform="rotate(-90 190.4 94.2)">MTN1</text>
<text x="192.5" y="94.2" transform="rotate(-90 192.5 94.2)">MTN2</text>
<text x="193" y="92">GND</text>
<text x="201.4" y="90.9">5</text>
<text x="230" y="94.1">4</text>
<text x="230" y="92">3</text>
<text x="235.2" y="95.1">GND</text>
<text x="235.2" y="93">D+</text>
<text x="235.2" y="90.9">D-</text>
<text x="249.1" y="91.1" transform="rotate(-90 249.1 91.1)">SHELL</text>
<text x="189.4" y="99.5" transform="rotate(-90 189.4 99.5)">6</text>
<text x="191.5" y="99.5" transform="rotate(-90 191.5 99.5)">7</text>
<text x="230" y="100.3">7</text>
<text x="230" y="98.2">6</text>
<text x="230" y="96.1">5</text>
<text x="235.2" y="101.4">GND-DRAIN</text>
<text x="235.2" y="99.2">STDA-SSRX+</text>
<text x="235.2" y="97.2">STDA-SSRX-</text>
<text x="230" y="104.5">9</text>
<text x="230" y="102.5">8</text>
<text x="235.2" y="105.6">STDA-SSTX+</text>
<text x="235.2" y="103.5">STDA-SSTX-</text>
<text x="249.1" y="107.9" transform="rotate(-90 249.1 107.9)">SHELL</text>
<text x="230" y="118.1">1</text>
<text x="230" y="116">2</text>
<text x="235.2" y="119.2">+</text>
<text x="235.2" y="117.1">-</text>
<text x="248.1" y="114.1" transform="rotate(-90 248.1 114.1)">10</text>
<text x="160" y="124.6" transform="rotate(-90 160 124.6)">1</text>
<text x="166.3" y="124.6" transform="rotate(-90 166.3 124.6)">2</text>
<text x="26.8" y="126.5">B</text>
<text x="234.4" y="128.8" transform="rotate(-90 234.4 128.8)">1</text>
<text x="240.7" y="128.8" transform="rotate(-90 240.7 128.8)">2</text>
<text x="263.7" y="126.5">B</text>
<text x="160" y="133" transform="rotate(-90 160 133)">1</text>
<text x="166.3" y="133" transform="rotate(-90 166.3 133)">2</text>
<text x="183.8" y="133.9">1</text>
<text x="183.8" y="136">2</text>
<text x="189.1" y="134.9">S</text>
<text x="189.1" y="137">1B1</text>
<text x="201.7" y="134.9">VCC</text>
<text x="202.9" y="137">OE</text>
<text x="209.8" y="133.9">16</text>
<text x="209.8" y="136">15</text>
<text x="234.4" y="137.2" transform="rotate(-90 234.4 137.2)">1</text>
<text x="240.7" y="137.2" transform="rotate(-90 240.7 137.2)">2</text>
<text x="183.8" y="138">3</text>
<text x="183.8" y="140.1">4</text>
<text x="183.8" y="142.3">5</text>
<text x="189.1" y="139.1">1B2</text>
<text x="189.1" y="141.2">1A</text>
<text x="189.1" y="143.3">2B1</text>
<text x="202.3" y="139.1">4B1</text>
<text x="202.3" y="141.2">4B2</text>
<text x="203.1" y="143.3">4A</text>
<text x="209.8" y="138">14</text>
<text x="209.8" y="140.1">13</text>
<text x="209.8" y="142.3">12</text>
<text x="183.8" y="144.4">6</text>
<text x="183.8" y="146.4">7</text>
<text x="183.8" y="148.5">8</text>
<text x="189.1" y="145.4">2B2</text>
<text x="189.1" y="147.5">2A</text>
<text x="189.1" y="149.5">GND</text>
<text x="202.3" y="145.4">3B1</text>
<text x="202.3" y="147.5">3B2</text>
<text x="203.1" y="149.5">3A</text>
<text x="209.8" y="144.4">11</text>
<text x="209.8" y="146.4">10</text>
<text x="209.8" y="148.5">9</text>
<text x="75.2" y="157.3" transform="rotate(-90 75.2 157.3)">1</text>
<text x="79.3" y="157.3" transform="rotate(-90 79.3 157.3)">2</text>
<text x="83.6" y="157.3" transform="rotate(-90 83.6 157.3)">3</text>
<text x="87.7" y="157.3" transform="rotate(-90 87.7 157.3)">4</text>
<text x="98.2" y="157.3" transform="rotate(-90 98.2 157.3)">1</text>
<text x="102.4" y="157.3" transform="rotate(-90 102.4 157.3)">2</text>
<text x="106.6" y="157.3" transform="rotate(-90 106.6 157.3)">3</text>
<text x="110.7" y="157.3" transform="rotate(-90 110.7 157.3)">4</text>
<text x="121.2" y="157.3" transform="rotate(-90 121.2 157.3)">1</text>
<text x="125.5" y="157.3" transform="rotate(-90 125.5 157.3)">2</text>
<text x="129.6" y="157.3" transform="rotate(-90 129.6 157.3)">3</text>
<text x="133.9" y="157.3" transform="rotate(-90 133.9 157.3)">4</text>
<text x="144.3" y="157.3" transform="rotate(-90 144.3 157.3)">1</text>
<text x="148.5" y="157.3" transform="rotate(-90 148.5 157.3)">2</text>
<text x="152.7" y="157.3" transform="rotate(-90 152.7 157.3)">3</text>
<text x="156.9" y="157.3" transform="rotate(-90 156.9 157.3)">4</text>
<text x="26.8" y="166.3">A</text>
<text x="76.2" y="164.2" transform="rotate(-90 76.2 164.2)">V+</text>
<text x="80.3" y="167.6" transform="rotate(-90 80.3 167.6)">DATA-</text>
<text x="84.6" y="168" transform="rotate(-90 84.6 168)">DATA+</text>
<text x="88.7" y="165.7" transform="rotate(-90 88.7 165.7)">GND</text>
<text x="99.2" y="164.2" transform="rotate(-90 99.2 164.2)">V+</text>
<text x="103.5" y="167.6" transform="rotate(-90 103.5 167.6)">DATA-</text>
<text x="107.6" y="168" transform="rotate(-90 107.6 168)">DATA+</text>
<text x="111.8" y="165.7" transform="rotate(-90 111.8 165.7)">GND</text>
<text x="122.3" y="164.2" transform="rotate(-90 122.3 164.2)">V+</text>
<text x="126.5" y="167.6" transform="rotate(-90 126.5 167.6)">DATA-</text>
<text x="130.7" y="168" transform="rotate(-90 130.7 168)">DATA+</text>
<text x="134.9" y="165.7" transform="rotate(-90 134.9 165.7)">GND</text>
<text x="145.4" y="164.2" transform="rotate(-90 145.4 164.2)">V+</text>
<text x="149.5" y="167.6" transform="rotate(-90 149.5 167.6)">DATA-</text>
<text x="153.8" y="168" transform="rotate(-90 153.8 168)">DATA+</text>
<text x="157.9" y="165.7" transform="rotate(-90 157.9 165.7)">GND</text>
<text x="198.3" y="163.2">2</text>
<text x="198.3" y="167.4">4</text>
<text x="245.7" y="163.2">2</text>
<text x="245.7" y="167.4">4</text>
<text x="263.7" y="166.3">A</text>
<text x="198.3" y="171.5">3</text>
<text x="245.7" y="171.5">3</text>
<text x="55.1" y="183.1">1</text>
<text x="115.3" y="183.1">2</text>
<text x="175.4" y="183.1">3</text>
<text x="235.6" y="183.1">4</text>
</g>
<g font-size="1.9" fill="#000080">
<text x="35.8" y="35.3">L1</text>
<text x="47.4" y="39.1">R9</text>
<text x="41.1" y="44.8">L2</text>
<text x="75.7" y="44.8">U2</text>
<text x="162.6" y="45.8">U1</text>
<text x="162.6" y="47.9">FE2.1</text>
<text x="35.8" y="50.1">L3</text>
<text x="47.4" y="53.8">R10</text>
<text x="188.9" y="49.6">R1</text>
<text x="200.4" y="49.6">R2</text>
<text x="42.2" y="58.4">L4</text>
<text x="234.9" y="55.3">USB5</text>
<text x="35.8" y="65.7">L5</text>
<text x="47.4" y="69.5">R11</text>
<text x="42.2" y="74.1">L6</text>
<text x="234.9" y="74.1">SIP-4</text>
<text x="65.2" y="81">R16</text>
<text x="73.6" y="79.3">L15</text>
<text x="176.7" y="80.4">R3</text>
<text x="198.3" y="78.3">J11</text>
<text x="35.8" y="87.7">L7</text>
<text x="250.7" y="85.7">J10</text>
<text x="250.7" y="87.7">USB-3.0</text>
<text x="47.4" y="91.5">R12</text>
<text x="35.8" y="101.4">L9</text>
<text x="42.2" y="96.1">L8</text>
<text x="156.1" y="101.4">X1</text>
<text x="47.4" y="105.2">R13</text>
<text x="148" y="106.4">C1</text>
<text x="155.1" y="103.5">12MHz</text>
<text x="156.4" y="106.4">C2</text>
<text x="42.2" y="109.7">L10</text>
<text x="148" y="108.5">27pF</text>
<text x="156.4" y="108.5">27pF</text>
<text x="199.7" y="108.7">R4</text>
<text x="35.8" y="115">L11</text>
<text x="47.4" y="118.8">R14</text>
<text x="160.5" y="115">J3</text>
<text x="237.1" y="117.1">J9</text>
<text x="42.2" y="123.4">L12</text>
<text x="150.1" y="124">R5</text>
<text x="242.3" y="125.5">J7</text>
<text x="35.8" y="128.6">L13</text>
<text x="150.1" y="126.9">4.7K</text>
<text x="170.4" y="127.6">J5</text>
<text x="187.8" y="131.8">U3</text>
<text x="230.1" y="131.8">J6</text>
<text x="248.6" y="128.2">R7</text>
<text x="248.6" y="130.9">4.7K</text>
<text x="42.2" y="137">L14</text>
<text x="47.4" y="132.3">R15</text>
<text x="150.1" y="132.3">R6</text>
<text x="150.1" y="135.3">4.7K</text>
<text x="161.6" y="134.9">J4</text>
<text x="248.6" y="136.6">R8</text>
<text x="236.1" y="138">J8</text>
<text x="248.6" y="139.3">4.7K</text>
<text x="195.2" y="160">5V-IN</text>
<text x="226.6" y="156.9">SW1</text>
<text x="226.6" y="159">Switch-2.54</text>
<text x="243.3" y="160">5V-OUT</text>
<text x="36.9" y="165.1">C5</text>
<text x="45.3" y="165.1">C6</text>
<text x="55.8" y="165.1">C7</text>
<text x="64.2" y="165.1">C8</text>
<text x="194.5" y="162.3">J1</text>
<text x="240.9" y="162.3">J2</text>
<text x="215.1" y="168.7">C3</text>
<text x="215.1" y="170.7">47uF/16V</text>
<text x="223.4" y="169.3">C4</text>
<text x="223.4" y="171.4">100nF</text>
<text x="240.9" y="173.7">DC-005-5.5-2.0</text>
<text x="73.6" y="176.8">USB4</text>
<text x="73.6" y="178.9">SIP-4</text>
<text x="96.6" y="176.8">USB3</text>
<text x="96.6" y="178.9">SIP-4</text>
<text x="119.7" y="176.8">USB2</text>
<text x="119.7" y="178.9">SIP-4</text>
<text x="142.7" y="176.8">USB1</text>
<text x="142.7" y="178.9">SIP-4</text>
<text x="194.5" y="174.3">DC-005-5.5-2.0</text>
</g>
<g font-size="1.9" fill="#800000">
<text x="135" y="35.3">3V3</text>
<text x="92.6" y="44.8">VCC</text>
<text x="206.9" y="47.9">VCC</text>
<text x="168.3" y="57.3">3V3</text>
<text x="226.8" y="55.3">VCC</text>
<text x="106.7" y="67.8">1V8</text>
<text x="168.3" y="67.8">3V3</text>
<text x="99.3" y="74.1">3V3</text>
<text x="103" y="72.1">VCC</text>
<text x="168.3" y="74.1">1V8</text>
<text x="168.3" y="78.3">3V3</text>
<text x="167.5" y="85.7">1V8</text>
<text x="132.9" y="98.2">3V3</text>
<text x="143.3" y="99.2">3V3</text>
<text x="145.5" y="96.1">1V8</text>
<text x="190.9" y="105.6">SSTX+</text>
<text x="197" y="117.1">+3.3V</text>
<text x="143.6" y="121.3">+3.3V</text>
<text x="188.9" y="121.3">SSS</text>
<text x="210.7" y="129.6">+3.3V</text>
<text x="254.7" y="126.5">+3.3V</text>
<text x="163.5" y="141.2">DP6</text>
<text x="233.9" y="143.3">DM7</text>
<text x="164.8" y="147.5">DM6</text>
<text x="233.9" y="149.5">DP7</text>
<text x="73.7" y="151.7">VCC</text>
<text x="96.9" y="151.7">VCC</text>
<text x="119.9" y="151.7">VCC</text>
<text x="142.9" y="151.7">VCC</text>
<text x="37.5" y="156.9">3V3</text>
<text x="56.4" y="156.9">1V8</text>
<text x="219.5" y="161.1">VCC</text>
</g>
<g font-size="1.5" fill="#000080">
<text x="35.8" y="37.1">GREEN</text>
<text x="51.6" y="39.6">510</text>
<text x="41.1" y="46.6">GREEN</text>
<text x="35.8" y="51.7">GREEN</text>
<text x="188.9" y="52.2">100K</text>
<text x="200.4" y="52.2">47K</text>
<text x="51.6" y="54.3">510</text>
<text x="75.7" y="57">24C02</text>
<text x="42.2" y="60.2">GREEN</text>
<text x="35.8" y="67.5">GREEN</text>
<text x="47.4" y="71.9">510</text>
<text x="42.2" y="75.9">GREEN</text>
<text x="65.2" y="83.7">510</text>
<text x="176.7" y="82.1">2.7K</text>
<text x="35.8" y="89.5">GREEN</text>
<text x="73.6" y="84.3">RED</text>
<text x="51.6" y="92">510</text>
<text x="41.1" y="97.9">GREEN</text>
<text x="181.5" y="97.9">MICRO USB</text>
<text x="35.8" y="103.1">GREEN</text>
<text x="51.6" y="105.7">510</text>
<text x="41.1" y="111.5">GREEN</text>
<text x="199.7" y="110.5">4.7K</text>
<text x="35.8" y="116.8">GREEN</text>
<text x="51.6" y="119.2">510</text>
<text x="160.5" y="116.8">JUMPER</text>
<text x="237.1" y="118.9">2MM×2</text>
<text x="41.1" y="125.2">GREEN</text>
<text x="35.8" y="130.4">GREEN</text>
<text x="167.3" y="129.3">JUMPER</text>
<text x="169.6" y="126.5" transform="rotate(-90 169.6 126.5)">2</text>
<text x="229.3" y="130.7" transform="rotate(-90 229.3 130.7)">2</text>
<text x="242.3" y="127.3">JUMPER</text>
<text x="47.4" y="134.8">510</text>
<text x="161.6" y="136.7">JUMPER</text>
<text x="169.6" y="132.3" transform="rotate(-90 169.6 132.3)">1</text>
<text x="226" y="133.5">JUMPER</text>
<text x="229.3" y="136.6" transform="rotate(-90 229.3 136.6)">1</text>
<text x="41.1" y="138.8">GREEN</text>
<text x="236.1" y="139.8">JUMPER</text>
<text x="187.8" y="152.4">SN74CBTLV3257PWR</text>
<text x="36.9" y="166.8">100nF</text>
<text x="45.3" y="166.8">10uF</text>
<text x="55.8" y="166.8">100nF</text>
<text x="64.2" y="166.8">10uF</text>
</g>
</svg>
